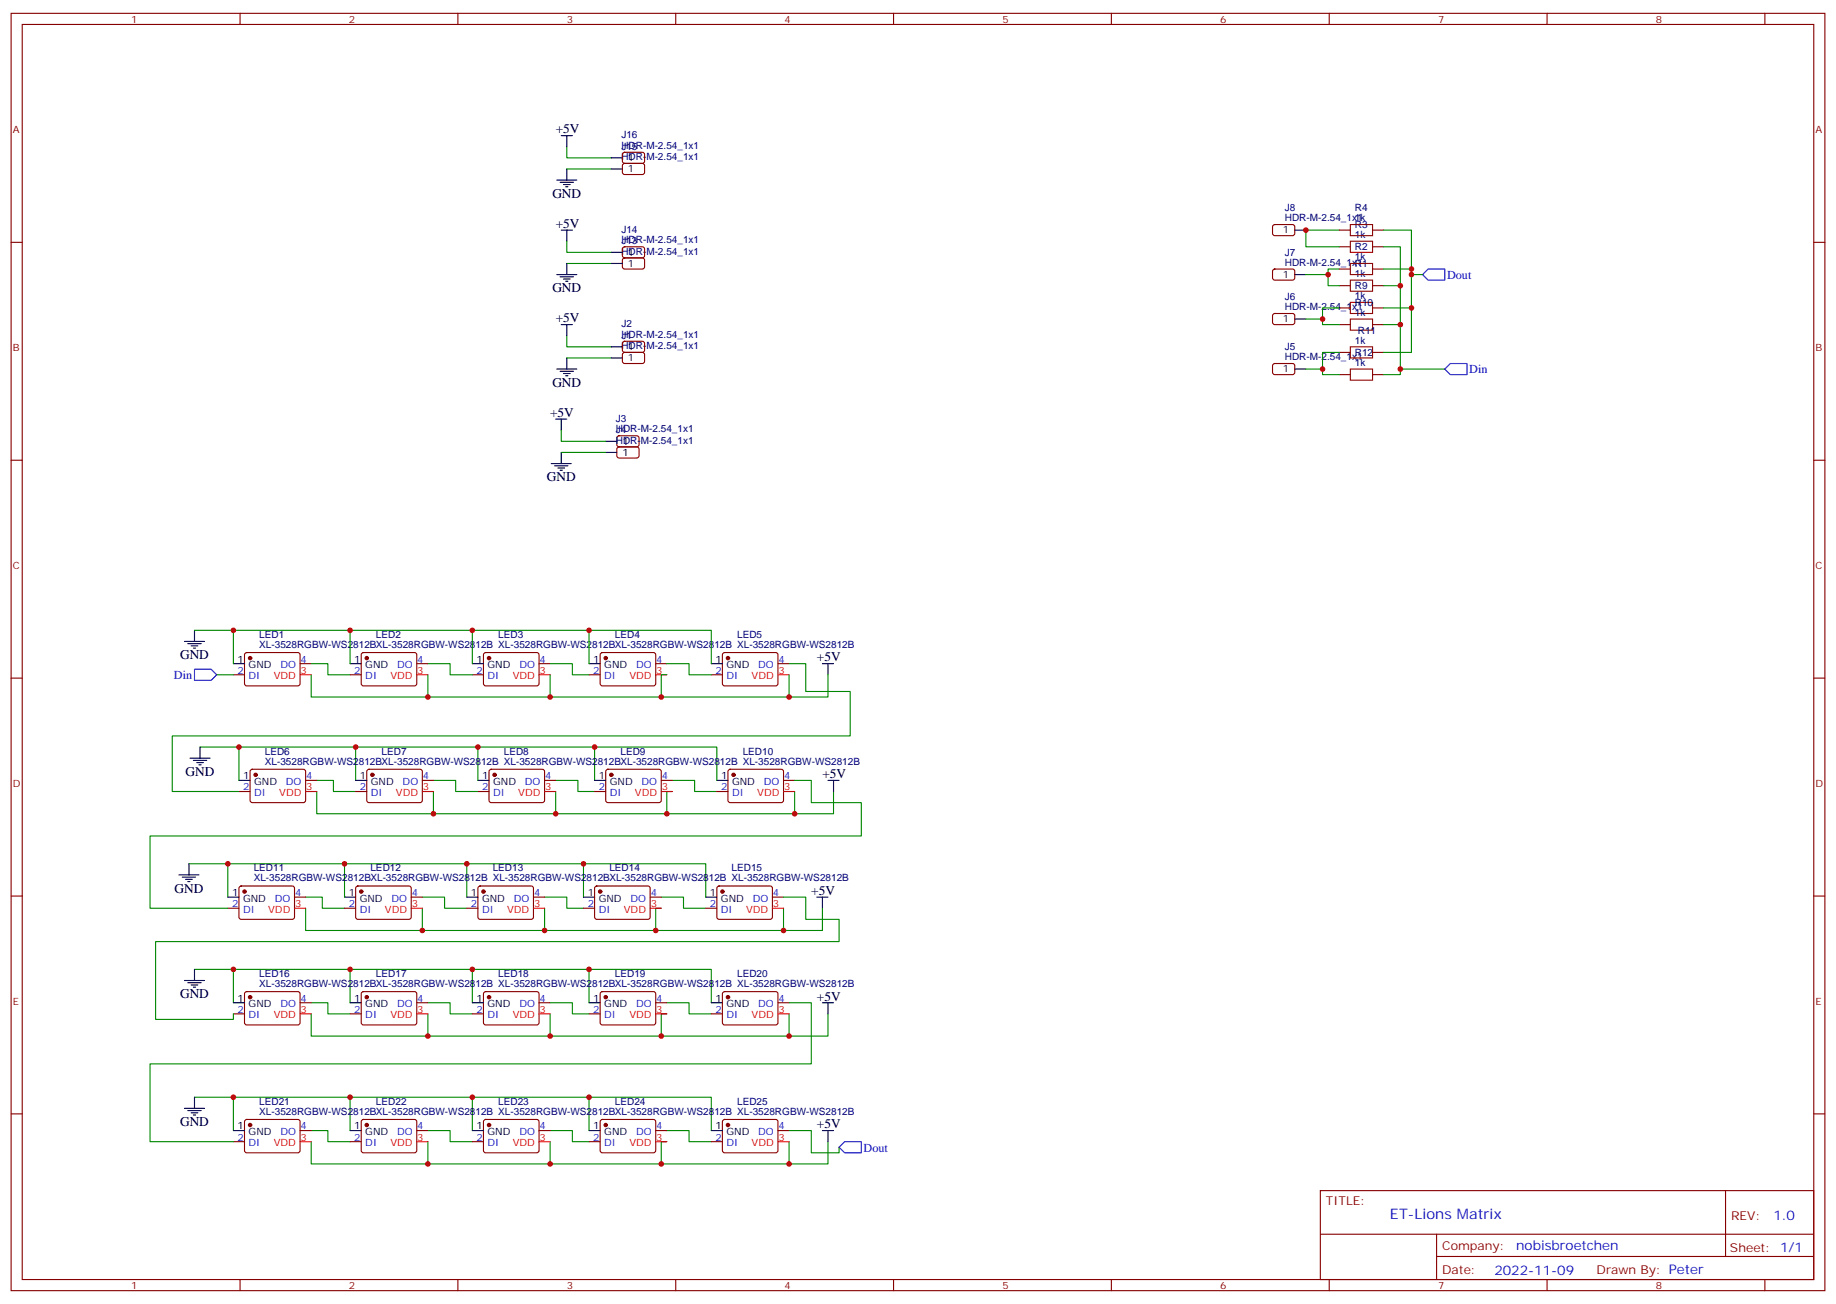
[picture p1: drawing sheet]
<svg xmlns="http://www.w3.org/2000/svg" width="583mm" height="414mm" viewBox="0 0 583 414" stroke-linecap="round" stroke-linejoin="round" font-family="sans-serif">
<g fill="none" stroke="#870000" stroke-width=".35">
<path d="M3.5 4.2h575.8v405.4h-575.8zM7.1 7.8h568.6v398.2h-568.6zM76.2 4.2v3.6M145.3 4.2v3.6M214.5 4.2v3.6M283.6 4.2v3.6M352.8 4.2v3.6M421.9 4.2v3.6M491.1 4.2v3.6M560.2 4.2v3.6M197.8 52.1l.5-.2h5.9l.4 .7-.1 2.4-.6 .4-5.9-.1-.4-.6v-2.1zM197.8 48.5l.5-.2 5.9 .1 .4 .6-.1 2.4-.6 .5-5.9-.1-.4-.6v-2.2z"/>
<path d="M3.5 76.9h3.6M197.8 78.5l.5-.2 5.9 .1 .4 .6-.1 2.4-.6 .4h-5.9l-.4-.7v-2.1zM404.2 71.5l.4-.2h6l.4 .7-.1 2.4-.6 .4-5.9-.1-.5-.6v-2.1zM425.1 78.3h3.5M425.1 73h3.5M435.7 78.3h3.5M435.7 73h3.5M575.7 76.9h3.6M197.8 82.1l.5-.3 5.9 .1 .4 .6-.1 2.4-.6 .5-5.9-.1-.4-.6v-2.2zM404.2 99.7l.4-.2h6l.4 .7-.1 2.4-.6 .4-5.9-.1-.5-.6v-2.1zM404.2 85.6l.4-.2h6l.4 .7-.1 2.4-.6 .4-5.9-.1-.5-.6v-2.1zM425.1 90.7h3.5"/>
<path d="M425.1 85.4h3.5M425.1 97.7h3.5M435.7 90.7h3.5M435.7 85.4h3.5M435.7 97.7h3.5M197.8 112l.5-.2 5.9 .1 .4 .6-.1 2.4-.6 .5-5.9-.1-.4-.6v-2.2zM197.8 108.5l.5-.2 5.9 .1 .4 .6-.1 2.4-.6 .4h-5.9l-.4-.7v-2.1zM404.2 115.6l.4-.2h6l.4 .7-.1 2.4-.6 .4-5.9-.1-.5-.6v-2.1zM425.1 103h3.5M425.1 111.8h3.5M425.1 118.9h3.5M435.7 103h3.5"/>
<path d="M435.7 111.8h3.5M435.7 118.9h3.5M196 138.5l.5-.2h5.9l.4 .7v2.4l-.7 .4h-5.9l-.4-.7v-2.1zM3.5 146h3.6M196 142l.5-.2 5.9 .1 .4 .6v2.4l-.7 .4h-5.9l-.4-.7v-2.1zM575.7 146h3.6M3.5 215.2h3.6M74.1 214.1h3.5M77.8 207.3l.5-.2h16.5l.4 .7v9.4l-.7 .5-16.5-.1-.4-.6v-9.2zM95.2 210.6h3.6M111.1 214.1h3.6M114.9 207.3l.5-.2h16.5l.4 .7-.1 9.4-.6 .5-16.5-.1-.4-.6v-9.2z"/>
<path d="M132.3 210.6h3.5M149.9 214.1h3.6M153.7 207.3l.5-.2h16.5l.4 .7-.1 9.4-.6 .5-16.5-.1-.4-.6v-9.2zM171.1 210.6h3.5M187 214.1h3.5M190.7 207.3l.5-.2h16.5l.4 .7v9.4l-.7 .5-16.5-.1-.4-.6v-9.2zM208.1 210.6h3.6M225.8 214.1h3.5M229.5 207.3l.5-.2h16.5l.4 .7v9.4l-.7 .5-16.5-.1-.4-.6v-9.2zM246.9 210.6h3.6M575.7 215.2h3.6M75.8 251.2h3.6"/>
<path d="M79.6 244.3l.5-.2 16.5 .1 .4 .6-.1 9.5-.6 .4-16.5-.1-.4-.6v-9.2zM97 247.6h3.5M112.9 251.2h3.5M116.7 244.3l.4-.2 16.5 .1 .5 .6-.1 9.5-.7 .4-16.5-.1-.4-.6v-9.2zM134.1 247.6h3.5M151.7 251.2h3.5M155.5 244.3l.4-.2 16.5 .1 .5 .6-.1 9.5-.6 .4-16.5-.1-.5-.6v-9.2zM172.9 247.6h3.5M188.7 251.2h3.6M192.5 244.3l.5-.2 16.5 .1 .4 .6-.1 9.5-.6 .4-16.5-.1-.4-.6v-9.2zM209.9 247.6h3.5M227.5 251.2h3.6"/>
<path d="M231.3 244.3l.5-.2 16.5 .1 .4 .6-.1 9.5-.6 .4-16.5-.1-.4-.6v-9.2zM248.7 247.6h3.5M3.5 284.3h3.6M72.3 288.2h3.5M76.1 281.4l.5-.2h16.5l.4 .7-.1 9.4-.6 .4h-16.5l-.5-.7v-9.1zM93.5 284.7h3.5M109.4 288.2h3.5M113.1 281.4l.5-.2h16.5l.4 .7v9.4l-.7 .4h-16.5l-.4-.7v-9.1zM130.5 284.7h3.6M148.2 288.2h3.5M151.9 281.4l.5-.2h16.5l.4 .7v9.4l-.7 .4h-16.5l-.4-.7v-9.1zM169.3 284.7h3.6"/>
<path d="M185.2 288.2h3.5M189 281.4l.4-.2h16.5l.5 .7-.1 9.4-.6 .4h-16.5l-.5-.7v-9.1zM206.4 284.7h3.5M224 288.2h3.5M227.8 281.4l.4-.2h16.5l.5 .7-.1 9.4-.6 .4h-16.5l-.5-.7v-9.1zM245.2 284.7h3.5M575.7 284.3h3.6M77.8 314.9l.5-.2h16.5l.4 .7v9.4l-.7 .5-16.5-.1-.4-.6v-9.2zM95.2 318.2h3.6M114.9 314.9l.5-.2h16.5l.4 .7-.1 9.4-.6 .5-16.5-.1-.4-.6v-9.2zM132.3 318.2h3.5M153.7 314.9l.5-.2h16.5l.4 .7-.1 9.4-.6 .5-16.5-.1-.4-.6v-9.2z"/>
<path d="M171.1 318.2h3.5M190.7 314.9l.5-.2h16.5l.4 .7v9.4l-.7 .5-16.5-.1-.4-.6v-9.2zM208.1 318.2h3.6M229.5 314.9l.5-.2h16.5l.4 .7v9.4l-.7 .5-16.5-.1-.4-.6v-9.2zM246.9 318.2h3.6M74.1 321.7h3.5M111.1 321.7h3.6M149.9 321.7h3.6M187 321.7h3.5M225.8 321.7h3.5M3.5 353.5h3.6M77.8 355.5l.5-.3 16.5 .1 .4 .7v9.4l-.7 .4h-16.5l-.4-.7v-9.1z"/>
<path d="M95.2 358.8h3.6M114.9 355.5l.5-.3 16.5 .1 .4 .7-.1 9.4-.6 .4h-16.5l-.4-.7v-9.1zM132.3 358.8h3.5M153.7 355.5l.5-.3 16.5 .1 .4 .7-.1 9.4-.6 .4h-16.5l-.4-.7v-9.1zM171.1 358.8h3.5M190.7 355.5l.5-.3 16.5 .1 .4 .7v9.4l-.7 .4h-16.5l-.4-.7v-9.1zM208.1 358.8h3.6M229.5 355.5l.5-.3 16.5 .1 .4 .7v9.4l-.7 .4h-16.5l-.4-.7v-9.1zM246.9 358.8h3.6M575.7 353.5h3.6M74.1 362.3h3.5M111.1 362.3h3.6"/>
<path d="M149.9 362.3h3.6M187 362.3h3.5M225.8 362.3h3.5M419.1 377.8h156.6v28.2h-156.6zM547.7 377.8v20.9M419.1 391.7h156.5M456 398.7h119.6M456 391.7v14.1M76.2 406v3.6M145.3 406v3.6M214.5 406v3.6M283.6 406v3.6"/>
<path d="M352.8 406v3.6M421.9 406v3.6M491.1 406v3.6M560.2 406v3.6"/>
</g>
<g fill="#870000" stroke="#870000" stroke-width=".35">
<circle cx="79.4" cy="208.8" r=".53"/>
<circle cx="116.4" cy="208.8" r=".53"/>
<circle cx="155.2" cy="208.8" r=".53"/>
<circle cx="192.3" cy="208.8" r=".53"/>
<circle cx="231.1" cy="208.8" r=".53"/>
<circle cx="232.8" cy="245.9" r=".53"/>
<circle cx="194" cy="245.9" r=".53"/>
<circle cx="157" cy="245.9" r=".53"/>
<circle cx="118.2" cy="245.9" r=".53"/>
<circle cx="81.1" cy="245.9" r=".53"/>
<circle cx="229.3" cy="282.9" r=".53"/>
<circle cx="190.5" cy="282.9" r=".53"/>
<circle cx="153.5" cy="282.9" r=".53"/>
<circle cx="114.7" cy="282.9" r=".53"/>
<circle cx="77.6" cy="282.9" r=".53"/>
<circle cx="231.1" cy="316.4" r=".53"/>
<circle cx="192.3" cy="316.4" r=".53"/>
<circle cx="155.2" cy="316.4" r=".53"/>
<circle cx="116.4" cy="316.4" r=".53"/>
<circle cx="79.4" cy="316.4" r=".53"/>
<circle cx="231.1" cy="357" r=".53"/>
<circle cx="192.3" cy="357" r=".53"/>
<circle cx="155.2" cy="357" r=".53"/>
<circle cx="116.4" cy="357" r=".53"/>
<circle cx="79.4" cy="357" r=".53"/>
</g>
<g fill="none" stroke="#000" stroke-width=".35">
<path d="M176.7 57.1h6.4M177.8 57.9h4.2M178.2 43h3.5M178.9 58.6h2.1M179.6 59.3h.7M179.9 43v3.6M179.9 53.6v3.5M194 53.6h3.6M194 50.1h3.6M178.2 73h3.5M179.9 73v3.6M411 73h3.5"/>
<path d="M176.7 87.1h6.4M177.8 87.8h4.2M178.9 88.5h2.1M179.6 89.3h.7M179.9 83.6v3.5M194 83.6h3.6M194 80.1h3.6M411 87.1h3.5M176.7 117.1h6.4M177.8 117.8h4.2M178.2 103h3.5M178.9 118.5h2.1"/>
<path d="M179.6 119.2h.7M179.9 103v3.5M179.9 113.6v3.5M194 113.6h3.6M194 110.1h3.6M411 117.1h3.5M411 101.2h3.5M176.4 133h3.5M178.2 133v3.5M175 147.1h6.3M176 147.8h4.3M177.1 148.5h2.1"/>
<path d="M177.8 149.2h.7M178.2 143.6v3.5M192.3 140.1h3.5M192.3 143.6h3.5M58.6 203.6h6.3M59.6 204.3h4.3M60.7 205h2.1M61.4 205.7h.7M61.7 200v3.6M74.1 210.6h3.5M111.1 210.6h3.6M149.9 210.6h3.6"/>
<path d="M187 210.6h3.5M225.8 210.6h3.5M261.1 210.6h3.5M262.8 210.6v3.5M63.5 237.1v3.5M60.3 240.6h6.4M61.4 241.3h4.2M62.4 242h2.2M63.1 242.7h.8M75.8 247.6h3.6M112.9 247.6h3.5M151.7 247.6h3.5"/>
<path d="M188.7 247.6h3.6M227.5 247.6h3.6M262.8 247.6h3.5M264.6 247.6v3.6M56.8 277.6h6.3M57.9 278.3h4.2M58.9 279h2.1M59.6 279.8h.7M60 274.1v3.5M72.3 284.7h3.5M109.4 284.7h3.5M148.2 284.7h3.5"/>
<path d="M185.2 284.7h3.5M224 284.7h3.5M259.3 284.7h3.5M261.1 284.7v3.5M58.6 311.1h6.3M59.6 311.9h4.3M60.7 312.6h2.1M61.4 313.3h.7M61.7 307.6v3.5M74.1 318.2h3.5M111.1 318.2h3.6M149.9 318.2h3.6"/>
<path d="M187 318.2h3.5M225.8 318.2h3.5M261.1 318.2h3.5M262.8 318.2v3.5M58.6 351.7h6.3M59.6 352.4h4.3M60.7 353.1h2.1M61.4 353.8h.7M61.7 348.2v3.5M74.1 358.8h3.5M111.1 358.8h3.6M149.9 358.8h3.6"/>
<path d="M187 358.8h3.5M225.8 358.8h3.5M261.1 358.8h3.5M262.8 358.8v3.5"/>
</g>
<g fill="none" stroke="#f00" stroke-width=".35">
<path d="M95.2 214.1h3.6M132.3 214.1h3.5M171.1 214.1h3.5M208.1 214.1h3.6M246.9 214.1h3.6M97 251.2h3.5M134.1 251.2h3.5M172.9 251.2h3.5M209.9 251.2h3.5M248.7 251.2h3.5M93.5 288.2h3.5M130.5 288.2h3.6"/>
<path d="M169.3 288.2h3.6M206.4 288.2h3.5M245.2 288.2h3.5M95.2 321.7h3.6M132.3 321.7h3.5M171.1 321.7h3.5M208.1 321.7h3.6M246.9 321.7h3.6M95.2 362.3h3.6M132.3 362.3h3.5M171.1 362.3h3.5M208.1 362.3h3.6"/>
<path d="M246.9 362.3h3.6"/>
</g>
<g fill="none" stroke="#008700" stroke-width=".35">
<path d="M179.9 46.6v3.5h14.1M179.9 53.6h14.1M179.9 76.6v3.5h14.1M425.1 73h-10.6v5.3h10.6M439.2 73h8.8v38.8h-8.8M439.2 78.3h5.3v12.4h-5.3M179.9 83.6h14.1M421.6 87.1v3.6h3.5M425.1 85.4h-3.5v1.7h-7.1M425.1 97.7h-5.3v3.5h-5.3M439.2 97.7h8.8M439.2 85.4h8.8"/>
<path d="M444.5 90.7v12.3h-5.3M448 87.1h3.6M179.9 106.5v3.6h14.1M179.9 113.6h14.1M419.8 101.2v1.8h5.3M419.8 117.1v1.8h5.3M425.1 111.8h-5.3v5.3h-5.3M444.5 103v15.9h-5.3M444.5 117.1h14.1M178.2 136.5v3.6h14.1M178.2 143.6h14.1M61.7 200h12.4v10.6"/>
<path d="M68.8 214.1h5.3M74.1 200h37v10.6M98.8 214.1v7.1h37M98.8 210.6h5.3v3.5h7M111.1 200h38.8v10.6M135.8 214.1v7.1h38.8M135.8 210.6h7.1v3.5h7M149.9 200h37.1v10.6M174.6 214.1v7.1h35.3M174.6 210.6h7.1v3.5h5.3M187 200h38.8v10.6M211.7 214.1h-1.8v7.1h40.6"/>
<path d="M211.7 210.6h7v3.5h7.1M250.5 214.1v7.1h12.3v-7.1M250.5 210.6h5.3v8.8h14.1v14.1h-215.2v17.7h21.1M63.5 237.1h12.3v10.5M75.8 237.1h37.1v10.5M112.9 237.1h38.8v10.5M151.7 237.1h37v10.5M188.7 237.1h38.8v10.5M100.5 247.6h5.3v3.6h7.1M100.5 251.2v7h37.1M137.6 247.6h7v3.6h7.1M137.6 251.2v7h38.8"/>
<path d="M176.4 247.6h7v3.6h5.3M176.4 251.2v7h35.3M213.4 247.6h7.1v3.6h7M213.4 251.2h-1.7v7h40.5M252.2 251.2v7h12.4v-7M252.2 247.6h5.3v7.1h15.9v10.6h-225.8v22.9h24.7M60 274.1h12.3v10.6M72.3 274.1h37.1v10.6M109.4 274.1h38.8v10.6M148.2 274.1h37v10.6M185.2 274.1h38.8v10.6M97 284.7h5.3v3.5h7.1"/>
<path d="M97 288.2v7.1h37.1M134.1 284.7h7v3.5h7.1M134.1 288.2v7.1h38.8M172.9 284.7h7v3.5h5.3M172.9 288.2v7.1h35.2M209.9 284.7h7.1v3.5h7M209.9 288.2h-1.8v7.1h40.6M248.7 288.2v7.1h12.4v-7.1M248.7 284.7h7.1v7h10.5v7.1h-216.9v24.7h24.7v-1.8M61.7 307.6h12.4v10.6M74.1 307.6h37v10.6M98.8 318.2h5.3v3.5h7"/>
<path d="M111.1 307.6h38.8v10.6M135.8 318.2h7.1v3.5h7M149.9 307.6h37.1v10.6M174.6 318.2h7.1v3.5h5.3M187 307.6h38.8v10.6M211.7 318.2h7v3.5h7.1M250.5 318.2h7v19.4h-209.9v24.7h26.5M98.8 321.7v7.1h37M135.8 321.7v7.1h38.8M174.6 321.7v7.1h35.3M211.7 321.7h-1.8v7.1h40.6M250.5 321.7v7.1h12.3v-7.1"/>
<path d="M61.7 348.2h12.4v10.6M74.1 348.2h37v10.6M98.8 358.8h5.3v3.5h7M111.1 348.2h38.8v10.6M135.8 358.8h7.1v3.5h7M149.9 348.2h37.1v10.6M174.6 358.8h7.1v3.5h5.3M187 348.2h38.8v10.6M211.7 358.8h7v3.5h7.1M250.5 358.8h7v7h8.8v-1.7M98.8 362.3v7.1h37M135.8 362.3v7.1h38.8"/>
<path d="M174.6 362.3v7.1h35.3M211.7 362.3h-1.8v7.1h40.6M250.5 362.3v7.1h12.3v-7.1"/>
</g>
<path d="M428.6 76.6h7.1v3.5h-7.1zM428.6 71.3h7.1v3.5h-7.1zM428.6 88.9h7.1v3.5h-7.1zM428.6 83.6h7.1v3.5h-7.1zM428.6 96h7.1v3.5h-7.1zM428.6 101.2h7.1v3.6h-7.1zM428.6 110.1h7.1v3.5h-7.1zM428.6 117.1h7.1v3.5h-7.1z" fill="none" stroke="#a10000" stroke-width=".35"/>
<path d="M451.6 87.1l1.7-1.7h5.3v3.5h-5.3zM460.4 115.4h5.3v3.5h-5.3l-1.8-1.8zM61.7 212.4h5.3l1.8 1.7-1.8 1.8h-5.3zM266.3 364.1l1.8-1.8h5.3v3.5h-5.3z" fill="none" stroke="#00f" stroke-width=".35"/>
<g fill="#c00">
<circle cx="74.1" cy="200" r=".88"/>
<circle cx="111.1" cy="200" r=".88"/>
<circle cx="149.9" cy="200" r=".88"/>
<circle cx="187" cy="200" r=".88"/>
<circle cx="250.5" cy="221.2" r=".88"/>
<circle cx="209.9" cy="221.2" r=".88"/>
<circle cx="174.6" cy="221.2" r=".88"/>
<circle cx="135.8" cy="221.2" r=".88"/>
<circle cx="137.6" cy="258.2" r=".88"/>
<circle cx="176.4" cy="258.2" r=".88"/>
<circle cx="211.7" cy="258.2" r=".88"/>
<circle cx="252.2" cy="258.2" r=".88"/>
<circle cx="188.7" cy="237.1" r=".88"/>
<circle cx="151.7" cy="237.1" r=".88"/>
<circle cx="112.9" cy="237.1" r=".88"/>
<circle cx="75.8" cy="237.1" r=".88"/>
<circle cx="134.1" cy="295.3" r=".88"/>
<circle cx="172.9" cy="295.3" r=".88"/>
<circle cx="208.1" cy="295.3" r=".88"/>
<circle cx="248.7" cy="295.3" r=".88"/>
<circle cx="185.2" cy="274.1" r=".88"/>
<circle cx="148.2" cy="274.1" r=".88"/>
<circle cx="109.4" cy="274.1" r=".88"/>
<circle cx="72.3" cy="274.1" r=".88"/>
<circle cx="135.8" cy="328.8" r=".88"/>
<circle cx="174.6" cy="328.8" r=".88"/>
<circle cx="209.9" cy="328.8" r=".88"/>
<circle cx="250.5" cy="328.8" r=".88"/>
<circle cx="187" cy="307.6" r=".88"/>
<circle cx="149.9" cy="307.6" r=".88"/>
<circle cx="111.1" cy="307.6" r=".88"/>
<circle cx="74.1" cy="307.6" r=".88"/>
<circle cx="135.8" cy="369.4" r=".88"/>
<circle cx="174.6" cy="369.4" r=".88"/>
<circle cx="209.9" cy="369.4" r=".88"/>
<circle cx="250.5" cy="369.4" r=".88"/>
<circle cx="187" cy="348.2" r=".88"/>
<circle cx="149.9" cy="348.2" r=".88"/>
<circle cx="111.1" cy="348.2" r=".88"/>
<circle cx="74.1" cy="348.2" r=".88"/>
<circle cx="414.5" cy="73" r=".88"/>
<circle cx="421.6" cy="87.1" r=".88"/>
<circle cx="419.8" cy="101.2" r=".88"/>
<circle cx="419.8" cy="117.1" r=".88"/>
<circle cx="448" cy="97.7" r=".88"/>
<circle cx="448" cy="85.4" r=".88"/>
<circle cx="448" cy="87.1" r=".88"/>
<circle cx="444.5" cy="90.7" r=".88"/>
<circle cx="444.5" cy="103" r=".88"/>
<circle cx="444.5" cy="117.1" r=".88"/>
</g>
<text font-size="4.6" fill="#00f" x="441.2" y="386.9">ET-Lions Matrix</text>
<g font-size="4.2">
<text x="176.4" y="42.3">+5V</text>
<text x="175.3" y="62.8">GND</text>
<text x="176.4" y="72.3">+5V</text>
<text x="175.3" y="92.8">GND</text>
<text x="176.4" y="102.3">+5V</text>
<text x="175.3" y="122.8">GND</text>
<text x="174.6" y="132.3">+5V</text>
<text x="173.6" y="152.8">GND</text>
<text x="57.1" y="209.2">GND</text>
<text x="259.3" y="209.9">+5V</text>
<text x="58.9" y="246.2">GND</text>
<text x="261.1" y="246.9">+5V</text>
<text x="55.4" y="283.3">GND</text>
<text x="257.5" y="284">+5V</text>
<text x="57.1" y="316.8">GND</text>
<text x="259.3" y="317.5">+5V</text>
<text x="57.1" y="357.4">GND</text>
<text x="259.3" y="358.1">+5V</text>
</g>
<g font-size="4.2" fill="#00f">
<text x="562.9" y="387.1">1.0</text>
<text x="481.3" y="396.6">nobisbroetchen</text>
<text x="474.4" y="404.5">2022-11-09</text>
</g>
<g font-size="3.9" fill="#00f">
<text x="459.3" y="88.4">Dout</text>
<text x="466.4" y="118.4">Din</text>
<text x="55.2" y="215.4">Din</text>
<text x="274.1" y="365.4">Dout</text>
</g>
<g font-size="3.9" fill="#800">
<text x="420.9" y="382.4">TITLE:</text>
<text x="549.5" y="387.1">REV:</text>
<text x="457.8" y="396.6">Company:</text>
<text x="549.1" y="397.2">Sheet: 1/1</text>
<text x="457.8" y="404.3">Date:</text>
<text x="506.8" y="404.4">Drawn By: Peter</text>
</g>
<g font-size="3.2" fill="#800">
<text x="41.6" y="7.2">1</text>
<text x="110.8" y="7.2">2</text>
<text x="179.9" y="7.2">3</text>
<text x="249.1" y="7.2">4</text>
<text x="318.2" y="7.2">5</text>
<text x="387.3" y="7.2">6</text>
<text x="456.5" y="7.2">7</text>
<text x="525.6" y="7.2">8</text>
<text x="4.1" y="42.3">A</text>
<text x="576.3" y="42.3">A</text>
<text x="4.1" y="111.5">B</text>
<text x="576.3" y="111.5">B</text>
<text x="4.1" y="180.6">C</text>
<text x="576.3" y="180.6">C</text>
<text x="4.1" y="249.8">D</text>
<text x="576.3" y="249.8">D</text>
<text x="4.1" y="318.9">E</text>
<text x="576.3" y="318.9">E</text>
<text x="41.6" y="409">1</text>
<text x="110.8" y="409">2</text>
<text x="179.9" y="409">3</text>
<text x="249.1" y="409">4</text>
<text x="318.2" y="409">5</text>
<text x="387.3" y="409">6</text>
<text x="456.5" y="409">7</text>
<text x="525.6" y="409">8</text>
</g>
<g font-size="3.2" fill="#000080">
<text x="197.2" y="47.4">J15</text>
<text x="197.2" y="47.3">HDR-M-2.54_1x1</text>
<text x="197.2" y="43.9">J16</text>
<text x="197.2" y="50.8">HDR-M-2.54_1x1</text>
<text x="407.8" y="70.2">HDR-M-2.54_1x1</text>
<text x="407.8" y="67">J8</text>
<text x="430.1" y="70.2">1k</text>
<text x="430.1" y="67">R4</text>
<text x="197.2" y="77.4">J13</text>
<text x="197.2" y="77.3">HDR-M-2.54_1x1</text>
<text x="197.2" y="73.9">J14</text>
<text x="430.1" y="75.5">1k</text>
<text x="430.1" y="72.3">R3</text>
<text x="197.2" y="80.8">HDR-M-2.54_1x1</text>
<text x="407.8" y="81.1">J7</text>
<text x="430.1" y="82.5">1k</text>
<text x="430.1" y="79.4">R2</text>
<text x="407.8" y="84.3">HDR-M-2.54_1x1</text>
<text x="430.1" y="87.8">1k</text>
<text x="430.1" y="84.7">R1</text>
<text x="407.8" y="95.2">J6</text>
<text x="430.1" y="94.9">1k</text>
<text x="430.1" y="91.7">R9</text>
<text x="407.8" y="98.4">HDR-M-2.54_1x1</text>
<text x="430.1" y="100.2">1k</text>
<text x="430.1" y="97">R10</text>
<text x="197.2" y="107.4">J1</text>
<text x="197.2" y="107.2">HDR-M-2.54_1x1</text>
<text x="197.2" y="103.9">J2</text>
<text x="431" y="105.9">R11</text>
<text x="197.2" y="110.8">HDR-M-2.54_1x1</text>
<text x="407.8" y="111.1">J5</text>
<text x="430.1" y="109">1k</text>
<text x="430.1" y="112.9">R12</text>
<text x="407.8" y="114.3">HDR-M-2.54_1x1</text>
<text x="430.1" y="116.1">1k</text>
<text x="195.5" y="137.2">HDR-M-2.54_1x1</text>
<text x="195.5" y="133.9">J3</text>
<text x="195.5" y="137.4">J4</text>
<text x="195.5" y="140.8">HDR-M-2.54_1x1</text>
<text x="82.3" y="202.4">LED1</text>
<text x="119.3" y="202.4">LED2</text>
<text x="158.2" y="202.4">LED3</text>
<text x="195.2" y="202.4">LED4</text>
<text x="234" y="202.4">LED5</text>
<text x="82.3" y="205.6">XL-3528RGBW-WS2812BXL-3528RGBW-WS2812B XL-3528RGBW-WS2812BXL-3528RGBW-WS2812B XL-3528RGBW-WS2812B</text>
<text x="84.1" y="239.5">LED6</text>
<text x="121.1" y="239.5">LED7</text>
<text x="159.9" y="239.5">LED8</text>
<text x="197" y="239.5">LED9</text>
<text x="235.8" y="239.5">LED10</text>
<text x="84.1" y="242.6">XL-3528RGBW-WS2812BXL-3528RGBW-WS2812B XL-3528RGBW-WS2812BXL-3528RGBW-WS2812B XL-3528RGBW-WS2812B</text>
<text x="80.5" y="279.7">XL-3528RGBW-WS2812BXL-3528RGBW-WS2812B XL-3528RGBW-WS2812BXL-3528RGBW-WS2812B XL-3528RGBW-WS2812B</text>
<text x="80.5" y="276.5">LED11</text>
<text x="117.6" y="276.5">LED12</text>
<text x="156.4" y="276.5">LED13</text>
<text x="193.4" y="276.5">LED14</text>
<text x="232.2" y="276.5">LED15</text>
<text x="82.3" y="310">LED16</text>
<text x="119.3" y="310">LED17</text>
<text x="158.2" y="310">LED18</text>
<text x="195.2" y="310">LED19</text>
<text x="234" y="310">LED20</text>
<text x="82.3" y="313.2">XL-3528RGBW-WS2812BXL-3528RGBW-WS2812B XL-3528RGBW-WS2812BXL-3528RGBW-WS2812B XL-3528RGBW-WS2812B</text>
<text x="82.3" y="353.8">XL-3528RGBW-WS2812BXL-3528RGBW-WS2812B XL-3528RGBW-WS2812BXL-3528RGBW-WS2812B XL-3528RGBW-WS2812B</text>
<text x="82.3" y="350.6">LED21</text>
<text x="119.3" y="350.6">LED22</text>
<text x="158.2" y="350.6">LED23</text>
<text x="195.2" y="350.6">LED24</text>
<text x="234" y="350.6">LED25</text>
</g>
<g font-size="3.2">
<text x="199.3" y="51.2">1</text>
<text x="199.3" y="54.7">1</text>
<text x="407.2" y="74.1">1</text>
<text x="199.3" y="81.1">1</text>
<text x="199.3" y="84.7">1</text>
<text x="407.2" y="88.2">1</text>
<text x="407.2" y="102.3">1</text>
<text x="199.3" y="111.1">1</text>
<text x="199.3" y="114.7">1</text>
<text x="407.2" y="118.2">1</text>
<text x="197.6" y="141.1">1</text>
<text x="197.6" y="144.6">1</text>
<text x="75.4" y="210.3">1</text>
<text x="78.9" y="212">GND</text>
<text x="112.5" y="210.3">1</text>
<text x="116" y="212">GND</text>
<text x="151.3" y="210.3">1</text>
<text x="154.8" y="212">GND</text>
<text x="188.3" y="210.3">1</text>
<text x="191.8" y="212">GND</text>
<text x="227.1" y="210.3">1</text>
<text x="230.6" y="212">GND</text>
<text x="77.2" y="247.3">1</text>
<text x="80.7" y="249.1">GND</text>
<text x="114.2" y="247.3">1</text>
<text x="117.7" y="249.1">GND</text>
<text x="153" y="247.3">1</text>
<text x="156.5" y="249.1">GND</text>
<text x="190.1" y="247.3">1</text>
<text x="193.6" y="249.1">GND</text>
<text x="228.9" y="247.3">1</text>
<text x="232.4" y="249.1">GND</text>
<text x="73.7" y="284.3">1</text>
<text x="77.2" y="286.1">GND</text>
<text x="110.7" y="284.3">1</text>
<text x="114.2" y="286.1">GND</text>
<text x="149.5" y="284.3">1</text>
<text x="153" y="286.1">GND</text>
<text x="186.5" y="284.3">1</text>
<text x="190" y="286.1">GND</text>
<text x="225.3" y="284.3">1</text>
<text x="228.8" y="286.1">GND</text>
<text x="75.4" y="317.9">1</text>
<text x="112.5" y="317.9">1</text>
<text x="151.3" y="317.9">1</text>
<text x="188.3" y="317.9">1</text>
<text x="227.1" y="317.9">1</text>
<text x="78.9" y="319.6">GND</text>
<text x="116" y="319.6">GND</text>
<text x="154.8" y="319.6">GND</text>
<text x="191.8" y="319.6">GND</text>
<text x="230.6" y="319.6">GND</text>
<text x="75.4" y="358.4">1</text>
<text x="112.5" y="358.4">1</text>
<text x="151.3" y="358.4">1</text>
<text x="188.3" y="358.4">1</text>
<text x="227.1" y="358.4">1</text>
<text x="78.9" y="360.2">GND</text>
<text x="116" y="360.2">GND</text>
<text x="154.8" y="360.2">GND</text>
<text x="191.8" y="360.2">GND</text>
<text x="230.6" y="360.2">GND</text>
</g>
<g font-size="3.2" fill="#00f">
<text x="75.4" y="213.8">2</text>
<text x="78.9" y="215.5">DI</text>
<text x="89" y="212">DO</text>
<text x="95.4" y="210.3">4</text>
<text x="112.5" y="213.8">2</text>
<text x="116" y="215.5">DI</text>
<text x="126" y="212">DO</text>
<text x="132.5" y="210.3">4</text>
<text x="151.3" y="213.8">2</text>
<text x="154.8" y="215.5">DI</text>
<text x="164.8" y="212">DO</text>
<text x="171.3" y="210.3">4</text>
<text x="188.3" y="213.8">2</text>
<text x="191.8" y="215.5">DI</text>
<text x="201.9" y="212">DO</text>
<text x="208.3" y="210.3">4</text>
<text x="227.1" y="213.8">2</text>
<text x="230.6" y="215.5">DI</text>
<text x="240.7" y="212">DO</text>
<text x="247.1" y="210.3">4</text>
<text x="77.2" y="250.8">2</text>
<text x="90.8" y="249.1">DO</text>
<text x="97.2" y="247.3">4</text>
<text x="114.2" y="250.8">2</text>
<text x="127.8" y="249.1">DO</text>
<text x="134.2" y="247.3">4</text>
<text x="153" y="250.8">2</text>
<text x="166.6" y="249.1">DO</text>
<text x="173" y="247.3">4</text>
<text x="190.1" y="250.8">2</text>
<text x="203.7" y="249.1">DO</text>
<text x="210.1" y="247.3">4</text>
<text x="228.9" y="250.8">2</text>
<text x="242.5" y="249.1">DO</text>
<text x="248.9" y="247.3">4</text>
<text x="80.7" y="252.6">DI</text>
<text x="117.7" y="252.6">DI</text>
<text x="156.5" y="252.6">DI</text>
<text x="193.6" y="252.6">DI</text>
<text x="232.4" y="252.6">DI</text>
<text x="73.7" y="287.9">2</text>
<text x="87.2" y="286.1">DO</text>
<text x="93.7" y="284.3">4</text>
<text x="110.7" y="287.9">2</text>
<text x="124.3" y="286.1">DO</text>
<text x="130.7" y="284.3">4</text>
<text x="149.5" y="287.9">2</text>
<text x="163.1" y="286.1">DO</text>
<text x="169.5" y="284.3">4</text>
<text x="186.5" y="287.9">2</text>
<text x="200.1" y="286.1">DO</text>
<text x="206.6" y="284.3">4</text>
<text x="225.3" y="287.9">2</text>
<text x="238.9" y="286.1">DO</text>
<text x="245.4" y="284.3">4</text>
<text x="77.2" y="289.6">DI</text>
<text x="114.2" y="289.6">DI</text>
<text x="153" y="289.6">DI</text>
<text x="190" y="289.6">DI</text>
<text x="228.8" y="289.6">DI</text>
<text x="95.4" y="317.9">4</text>
<text x="132.5" y="317.9">4</text>
<text x="171.3" y="317.9">4</text>
<text x="208.3" y="317.9">4</text>
<text x="247.1" y="317.9">4</text>
<text x="75.4" y="321.4">2</text>
<text x="78.9" y="323.1">DI</text>
<text x="89" y="319.6">DO</text>
<text x="112.5" y="321.4">2</text>
<text x="116" y="323.1">DI</text>
<text x="126" y="319.6">DO</text>
<text x="151.3" y="321.4">2</text>
<text x="154.8" y="323.1">DI</text>
<text x="164.8" y="319.6">DO</text>
<text x="188.3" y="321.4">2</text>
<text x="191.8" y="323.1">DI</text>
<text x="201.9" y="319.6">DO</text>
<text x="227.1" y="321.4">2</text>
<text x="230.6" y="323.1">DI</text>
<text x="240.7" y="319.6">DO</text>
<text x="95.4" y="358.4">4</text>
<text x="132.5" y="358.4">4</text>
<text x="171.3" y="358.4">4</text>
<text x="208.3" y="358.4">4</text>
<text x="247.1" y="358.4">4</text>
<text x="75.4" y="361.9">2</text>
<text x="78.9" y="363.7">DI</text>
<text x="89" y="360.2">DO</text>
<text x="112.5" y="361.9">2</text>
<text x="116" y="363.7">DI</text>
<text x="126" y="360.2">DO</text>
<text x="151.3" y="361.9">2</text>
<text x="154.8" y="363.7">DI</text>
<text x="164.8" y="360.2">DO</text>
<text x="188.3" y="361.9">2</text>
<text x="191.8" y="363.7">DI</text>
<text x="201.9" y="360.2">DO</text>
<text x="227.1" y="361.9">2</text>
<text x="230.6" y="363.7">DI</text>
<text x="240.7" y="360.2">DO</text>
</g>
<g font-size="3.2" fill="#f00">
<text x="86.9" y="215.5">VDD</text>
<text x="95.4" y="213.8">3</text>
<text x="123.9" y="215.5">VDD</text>
<text x="132.5" y="213.8">3</text>
<text x="162.7" y="215.5">VDD</text>
<text x="171.3" y="213.8">3</text>
<text x="199.8" y="215.5">VDD</text>
<text x="208.3" y="213.8">3</text>
<text x="238.6" y="215.5">VDD</text>
<text x="247.1" y="213.8">3</text>
<text x="97.2" y="250.8">3</text>
<text x="134.2" y="250.8">3</text>
<text x="173" y="250.8">3</text>
<text x="210.1" y="250.8">3</text>
<text x="248.9" y="250.8">3</text>
<text x="88.6" y="252.6">VDD</text>
<text x="125.7" y="252.6">VDD</text>
<text x="164.5" y="252.6">VDD</text>
<text x="201.5" y="252.6">VDD</text>
<text x="240.3" y="252.6">VDD</text>
<text x="93.7" y="287.9">3</text>
<text x="130.7" y="287.9">3</text>
<text x="169.5" y="287.9">3</text>
<text x="206.6" y="287.9">3</text>
<text x="245.4" y="287.9">3</text>
<text x="85.1" y="289.6">VDD</text>
<text x="122.2" y="289.6">VDD</text>
<text x="161" y="289.6">VDD</text>
<text x="198" y="289.6">VDD</text>
<text x="236.8" y="289.6">VDD</text>
<text x="86.9" y="323.1">VDD</text>
<text x="95.4" y="321.4">3</text>
<text x="123.9" y="323.1">VDD</text>
<text x="132.5" y="321.4">3</text>
<text x="162.7" y="323.1">VDD</text>
<text x="171.3" y="321.4">3</text>
<text x="199.8" y="323.1">VDD</text>
<text x="208.3" y="321.4">3</text>
<text x="238.6" y="323.1">VDD</text>
<text x="247.1" y="321.4">3</text>
<text x="86.9" y="363.7">VDD</text>
<text x="95.4" y="361.9">3</text>
<text x="123.9" y="363.7">VDD</text>
<text x="132.5" y="361.9">3</text>
<text x="162.7" y="363.7">VDD</text>
<text x="171.3" y="361.9">3</text>
<text x="199.8" y="363.7">VDD</text>
<text x="208.3" y="361.9">3</text>
<text x="238.6" y="363.7">VDD</text>
<text x="247.1" y="361.9">3</text>
</g>
</svg>
